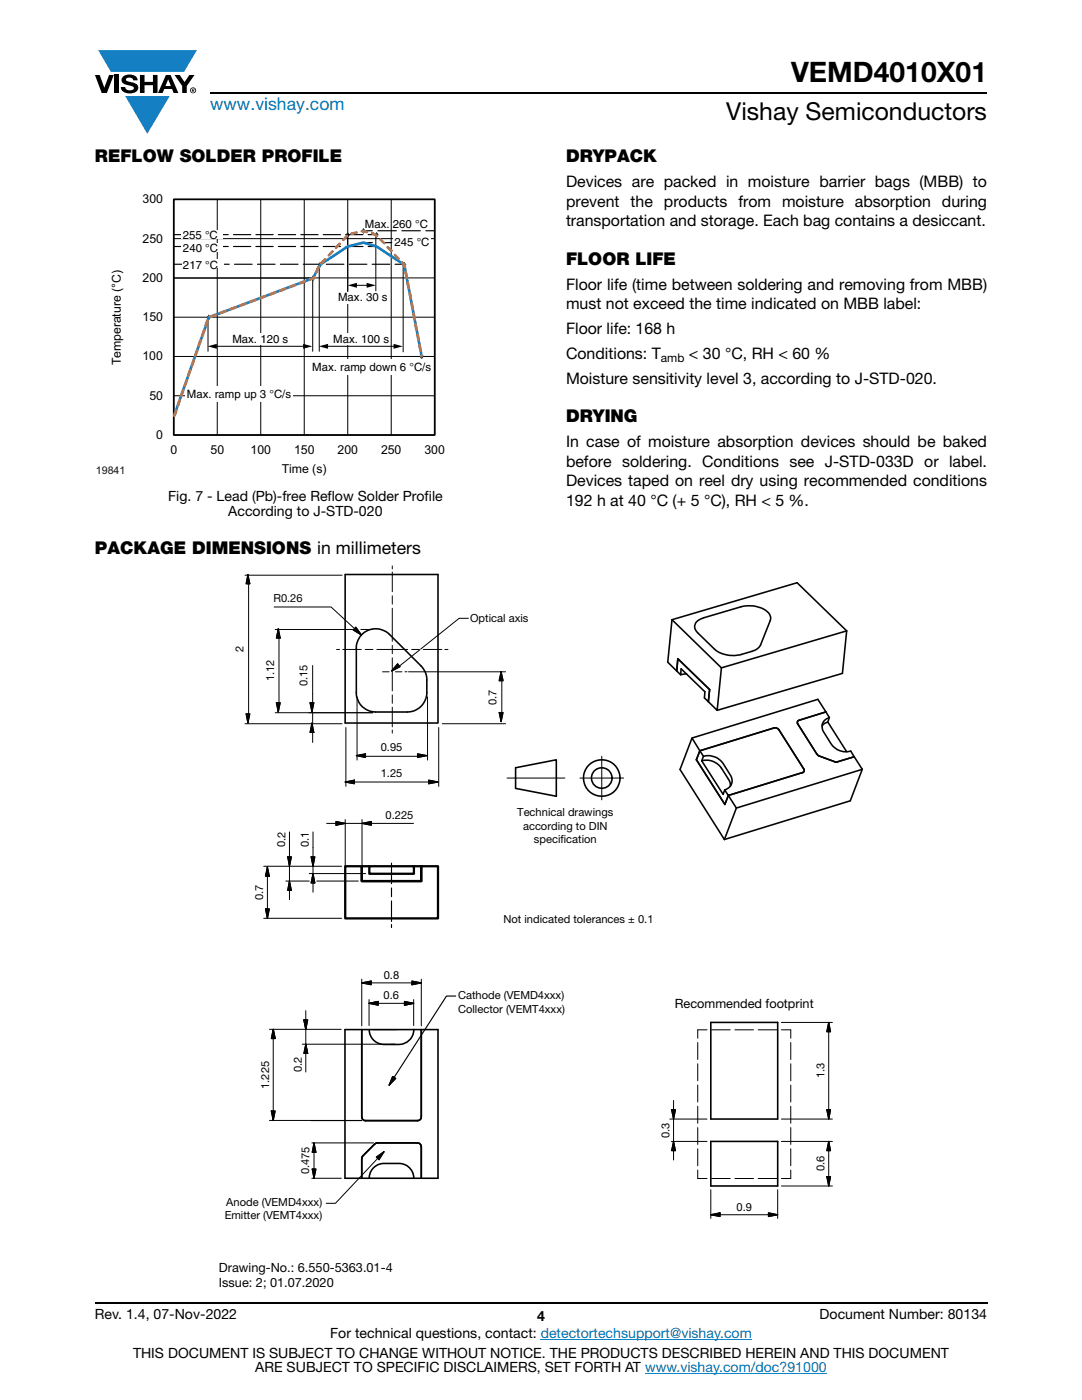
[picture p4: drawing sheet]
<svg xmlns="http://www.w3.org/2000/svg" width="216mm" height="279mm" viewBox="0 0 216 279" stroke-linecap="round" stroke-linejoin="round" font-family="sans-serif">
<g fill="#147fc3">
<path d="M19.6 10h19.7l-2.6 4.3h-1.1h-13.5z"/>
<path d="M25 19.2h8.9l-4.5 7.5z"/>
</g>
<g fill="#000">
<path d="M18.9 15h1l.9 2.5 1-2.5h.9l-1.4 3.6h-1zM22.9 15h.9v3.6h-.9zM24.6 15.3a2.1 2.1 0 0 1 2.8 .3l.1 .4h-.9a.79 .79 0 0 0-.7-.5 .79 .79 0 0 0-.8 .4l.3 .3 1 .2a1.08 1.08 0 0 1 1.2 1 1.08 1.08 0 0 1-1.1 1.2 1.73 1.73 0 0 1-2.4-1.2h.9a.96 .96 0 0 0 .8 .6 .96 .96 0 0 0 .9-.4 1.31 1.31 0 0 0-1.2-.6 1.03 1.03 0 0 1-1.1-.6 1.03 1.03 0 0 1 .2-1.1zM27.9 15h.9v1.3h1.7v-1.3h.9v3.6h-.9v-1.6h-1.7v1.6h-.9zM34.8 15h1.1l.9 1.4 1-1.4h1l-1.5 2.2v1.4h-.9v-1.4z"/>
<path d="M33.6 15.9l.5 1.3h-1.1zM33.1 15l-1.6 3.6h1l.3-.8h1.5l.3 .8h1l-1.6-3.6z"/>
<path d="M38.4 17.8h.2v.2h-.2zM38.3 17.7v.7h.1v-.3l.4 .3-.2-.3 .2-.2-.1-.2z"/>
<path d="M38.1 18a.46 .46 0 0 1 .9 0 .46 .46 0 0 1-.9 0zM37.9 18a.6 .6 0 0 0 1.2 0 .6 .6 0 0 0-1.2 0z"/>
</g>
<path d="M42 18.6h155M18.9 260h178.1" fill="none" stroke="#000" stroke-width=".36"/>
<path d="M107.9 267.3h42.1M128.7 274h36.3" fill="none" stroke="#007ec4" stroke-width=".2"/>
<path d="M34.7 39.8h52v47h-52z" fill="none" stroke="#000" stroke-width=".34"/>
<path d="M34.7 39.8h52v47h-52zM43.4 39.8v47M52 39.8v47M60.7 39.8v47M69.4 39.8v47M78.1 39.8v47M34.7 47.6h52M34.7 55.5h52M34.7 63.3h52M34.7 71.1h52M34.7 79h52" fill="none" stroke="#000" stroke-width=".2"/>
<path d="M41.7 63l.2 .4-.2 .3-.3-.3z" fill="#292d2f"/>
<path d="M41.9 63.4l-.2-.4-.3 .4 .3 .3" fill="none" stroke="#292d2f" stroke-width=".3"/>
<path d="M62.5 55.2l.2 .3-.2 .3-.3-.3z" fill-rule="evenodd" fill="#292d2f"/>
<path d="M62.5 55.2l.2 .3-.2 .3-.3-.3z" fill="none" stroke="#292d2f" stroke-width=".3"/>
<path d="M63.9 52.5l.2 .3-.2 .4-.3-.4z" fill-rule="evenodd" fill="#292d2f"/>
<path d="M63.9 52.5l.2 .3-.2 .4-.3-.4z" fill="none" stroke="#292d2f" stroke-width=".3"/>
<path d="M69.4 46.5l.2 .4-.2 .3-.2-.3z" fill-rule="evenodd" fill="#292d2f"/>
<path d="M69.4 46.5l.2 .4-.2 .3-.2-.3z" fill="none" stroke="#292d2f" stroke-width=".3"/>
<path d="M72.5 45.8l.3 .3-.3 .3-.2-.3z" fill-rule="evenodd" fill="#292d2f"/>
<path d="M72.5 45.8l.3 .3-.3 .3-.2-.3z" fill="none" stroke="#292d2f" stroke-width=".3"/>
<path d="M75.1 46.5l.3 .4-.3 .3-.2-.3z" fill-rule="evenodd" fill="#292d2f"/>
<path d="M75.1 46.5l.3 .4-.3 .3-.2-.3z" fill="none" stroke="#292d2f" stroke-width=".3"/>
<path d="M80.7 52.5l.2 .3-.2 .4-.3-.4z" fill-rule="evenodd" fill="#292d2f"/>
<path d="M80.7 52.5l.2 .3-.2 .4-.3-.4z" fill="none" stroke="#292d2f" stroke-width=".3"/>
<path d="M84.1 70.8l.3 .3-.3 .3-.2-.3z" fill-rule="evenodd" fill="#292d2f"/>
<path d="M84.1 70.8l.3 .3-.3 .3-.2-.3z" fill="none" stroke="#292d2f" stroke-width=".35"/>
<path d="M34.8 55.5h27.7" fill="none" stroke="#000001" stroke-width=".2"/>
<path d="M34.8 49.2h1.8M72.5 48.4h1.8M73.5 49.2h1.7M76.4 48.4h1.8" fill="none" stroke="#000001" stroke-width=".23"/>
<path d="M72.4 49.2h-35.3" fill="none" stroke="#000001" stroke-width=".23" stroke-dasharray="3.4 1"/>
<path d="M36.3 48.4h8.2v1.8h-8.2z" fill="#fff"/>
<path d="M34.8 52.7h1.8M78.8 52.7h1.8" fill="none" stroke="#000001" stroke-width=".23"/>
<path d="M77.8 52.7h-40.7" fill="none" stroke="#000001" stroke-width=".23" stroke-dasharray="3.5 1.1"/>
<path d="M36.3 51.7h8.3v1.8h-8.3z" fill="#fff"/>
<path d="M70.9 56.9h2.6" fill="none" stroke="#000001" stroke-width=".2"/>
<g fill="#000001">
<path d="M69.4 56.9l1.8-.5v1z"/>
<path d="M73.2 56.4l1.8 .5-1.8 .5z"/>
</g>
<path d="M34.8 46.8h1.8M72.5 46.1h1.8M73.5 46.8h1.7M85 46.1h1.7" fill="none" stroke="#000001" stroke-width=".23"/>
<path d="M72.4 46.8h-35.3" fill="none" stroke="#000001" stroke-width=".23" stroke-dasharray="3.4 1"/>
<path d="M75.4 46.1h9" fill="none" stroke="#000001" stroke-width=".23" stroke-dasharray="3.7 1.1"/>
<g fill="#fff">
<path d="M36.3 45.9h8.2v1.8h-8.2z"/>
<path d="M78.4 47.2h7.6v2.3h-7.6z"/>
</g>
<path d="M62.4 55.4v14.7M41.5 63.2v6.9M42.9 69.1h17.9" fill="none" stroke="#000001" stroke-width=".2"/>
<g fill="#000001">
<path d="M41.4 69.1l1.9-.5v1z"/>
<path d="M60.5 68.6l1.8 .5-1.8 .5z"/>
</g>
<path d="M63.7 52.8v17.3M80.4 52.7v17.5M65.1 69.1h13.8" fill="none" stroke="#000001" stroke-width=".2"/>
<g fill="#000001">
<path d="M63.6 69.1l1.9-.5v1z"/>
<path d="M78.5 68.6l1.9 .5-1.9 .5z"/>
</g>
<path d="M69.4 46.9v11.1M75 47.1v10.9" fill="none" stroke="#000001" stroke-width=".2"/>
<g fill="#fff">
<path d="M67.2 58.3h10.2v2.3h-10.2z"/>
<path d="M66.3 66.5h11.5v2.2h-11.5z"/>
<path d="M46.2 66.5h11.5v2.2h-11.5z"/>
<path d="M62.1 71.7h24.1v3h-24.1z"/>
<path d="M37 77.2h21.4v3h-21.4z"/>
</g>
<path d="M84.1 71.1l-3.4-18.3-5.6-3.6-2.6-.8-3.1 .8-5.5 3.6-1.4 2.7-20.8 7.9-7 19.5" fill="none" stroke="#1782c5" stroke-width=".53"/>
<path d="M34.8 82.9l6.9-19.6 20.9-7.7 1.3-2.8 5.5-6 2.8-.6a7.3 7.3 0 0 1 2.9 .8l3.1 3.1 2.5 2.9 3.4 18" fill="none" stroke="#f37229" stroke-width=".53" stroke-dasharray="1.1 1.1"/>
<g fill="none" stroke="#040503" stroke-width=".32">
<path d="M68.9 114.7h18.5v29.6h-18.5zM72.1 126.7a3.9 3.9 0 0 1 5.6-.1l6.3 6.3a3.8 3.8 0 0 1 1.2 2.8v2.5a3.9 3.9 0 0 1-3.9 3.9h-6.3a3.9 3.9 0 0 1-3.9-3.9v-9.3l.3-1.2zM134.1 123.7l-.9 8.5 1.8 1.7M134.1 123.7l9.8 9.6M134.1 123.7l25-7.4 9.8 9.6M135 133.9l.3-2.4 6.3 6.1M135 133.9l.8 .8M137 134.5l-1.2 .2 .1-1.2 4.8 4.6-.1 1.2 .7 .7M139.1 124.1l1.3-.8 7.4-2.2a5.8 5.8 0 0 1 5.7 1.4l.3 .7-.1 .4-1.9 5.1a2.62 2.62 0 0 1-1.8 1.3l-2.1 .6a6 6 0 0 1-5.3-1l-3.4-3.3a1.47 1.47 0 0 1-.1-2.2zM141.6 137.6l-.3 2.4M143.9 133.3l-.8 8.5-1.8-1.8M168.9 125.9l-.8 8.5-25 7.4"/>
<path d="M168.9 125.9l-25 7.4M139 151.6l5.6 8.9M139.6 149.8l-.6 1.8M139.6 149.8l-1.5-2.5-2.4 6.3 8.8 13.9M140 151.8a3.6 3.6 0 0 1 3.9 1.5l1.7 2.8 .1 .8M140 151.8l4.3 6.7 .3-.8M140.4 150.9a3.7 3.7 0 0 1 3.9 1.5l1.4 2.2a1.91 1.91 0 0 1-1.1 3.1M140.4 150.9l-.4 .9M145.3 158.8l-.7 1.7M145.3 158.8l1.6 2.5M154.4 145.3l-14.8 4.5 .8 1.1M154.4 145.3l-14.8 4.5"/>
<path d="M154.4 145.3h.5l.5 .3 5 7.8v.6l-.3 .2M159.2 144.5l3.8 6M159.5 143.7l-.4 .3 .1 .5M160.1 154.2l-14.8 4.6-.7-1.1M160.1 154.2l-14.8 4.6M163 150.5l.4 .4M163.4 150.9l3.2 1.1h.5M164.8 142.1l.7 1.1M164.8 142.1l-5.3 1.6-.4 .3 .1 .5M164.8 142.1l-1.6-2.5-25.1 7.7M165.2 144.1l-.6 .2-.6 .5M165.5 143.2l-.3 .9 3.7 5.9"/>
<path d="M165.5 143.2a1.86 1.86 0 0 0-1.1 3l1.4 2.3a3.5 3.5 0 0 0 4 1.4l.6 1.1M166.6 152h.5M170.5 151l-3.4 1M170.5 151l1.6 2.5M172.1 153.5l-2.4 6.3-25.2 7.7M172.1 153.5l-25.2 7.8M146.9 161.3l-2.4 6.2"/>
</g>
<path d="M49.5 142.5v1.8" fill="none" stroke="#040503" stroke-width=".23"/>
<path d="M49.1 142.5h.7l-.3 1.8z" fill="#040503"/>
<path d="M49.5 114.7v1.8M49.1 142.5h.7l-.3 1.8z" fill="none" stroke="#040503" stroke-width=".23"/>
<path d="M49.5 114.7l.3 1.8h-.7z" fill="#040503"/>
<path d="M49.5 114.7l.3 1.8h-.7zM68.9 156.1h1.8" fill="none" stroke="#040503" stroke-width=".23"/>
<path d="M68.9 156.1l1.8-.4v.7z" fill="#040503"/>
<path d="M68.9 156.1l1.8-.4v.7zM85.5 156.1h1.9" fill="none" stroke="#040503" stroke-width=".23"/>
<path d="M85.5 155.7l1.9 .4-1.9 .3z" fill="#040503"/>
<path d="M85.5 155.7l1.9 .4-1.9 .3z" fill="none" stroke="#040503" stroke-width=".23"/>
<path d="M79.3 132.5l.5 .6-1.7 .8z" fill="#040503"/>
<path d="M79.3 132.5l.5 .6-1.7 .8zM79.6 132.8l-1.4 1 1.1-1.3 .5 .6-1.6 .8M71.1 150.8h1.8" fill="none" stroke="#040503" stroke-width=".23"/>
<path d="M71.1 150.8l1.8-.4v.8z" fill="#040503"/>
<path d="M71.1 150.8l1.8-.4v.8zM83.3 150.8h1.9" fill="none" stroke="#040503" stroke-width=".23"/>
<path d="M83.3 150.5l1.9 .3-1.9 .4z" fill="#040503"/>
<path d="M55.5 140.2v1.9M83.3 150.5l1.9 .3-1.9 .4z" fill="none" stroke="#040503" stroke-width=".23"/>
<path d="M55.1 140.2h.8l-.4 1.9z" fill="#040503"/>
<path d="M55.5 125.5v1.8M55.1 140.2h.8l-.4 1.9z" fill="none" stroke="#040503" stroke-width=".23"/>
<path d="M55.5 125.5l.4 1.8h-.7z" fill="#040503"/>
<path d="M55.5 125.5l.4 1.8h-.7zM62.2 140.2v1.9" fill="none" stroke="#040503" stroke-width=".23"/>
<path d="M61.9 140.2h.7l-.4 1.9z" fill="#040503"/>
<path d="M61.9 140.2h.7l-.4 1.9zM62.2 144.3v1.9" fill="none" stroke="#040503" stroke-width=".23"/>
<path d="M62.2 144.3l.4 1.9h-.7z" fill="#040503"/>
<path d="M62.2 144.3l.4 1.9h-.7zM100 142.2v1.8" fill="none" stroke="#040503" stroke-width=".23"/>
<path d="M99.6 142.2h.8l-.4 1.8z" fill="#040503"/>
<path d="M100 134v1.9M99.6 142.2h.8l-.4 1.8z" fill="none" stroke="#040503" stroke-width=".23"/>
<path d="M100 134l.4 1.9h-.8z" fill="#040503"/>
<path d="M70.8 125.5l1.3 1.2M99.6 135.9l.4-1.9 .4 1.9M99.6 135.5h.8M100 134l.4 1.9h-.8z" fill="none" stroke="#040503" stroke-width=".23"/>
<path d="M71 125.2l1.1 1.5-1.6-1z" fill="#040503"/>
<path d="M71 125.2l1.1 1.5-1.6-1z" fill="none" stroke="#040503" stroke-width=".23"/>
<g fill="none" stroke="#040503" stroke-width=".2">
<path d="M48.9 114.8h19.4M49.6 116.6v26M78.3 112.9v.6M78.3 114.2v3.9M78.3 118.9v1.7M54.7 121.1h11.4l4.8 4.5M54.9 125.6h16.1M55.7 127.5v12.9M62.4 132.8v7.6M67.2 129.6h.6M68.4 129.6h3.7M71.2 139.1v12.6"/>
<path d="M72 125.6h2.4M72.9 129.6h1.5M75.2 129.6h6.2M76.3 134.1h1.3M78.3 121.4v6.6M78.3 128.8v1.7M78.3 131.3v6.6M78.3 138.7v1.7M78.9 134.1h1.3M80.8 134.1h.4M81.5 134.1h19.4M82.1 129.6h1.6"/>
<path d="M83.7 129.7l-4 3.2M84.5 129.6h3.7M85.3 139.1v12.6M88.8 129.6h.6M93.5 123.4h-1.9l-7.7 6.2M100.1 135.7v6.6M48.9 144.4h19.4M54.9 142.2h19.5M62.4 142.2v2.2M62.4 146.3v1.9M69 145.2v11.7M70.7 156.1h14.8"/>
<path d="M73.1 150.9h10.4M78.3 141.1v4M78.3 145.7v.6M87.5 145.2v11.7M88.3 144.4h12.6"/>
</g>
<g fill="none" stroke="#000" stroke-width=".2">
<path d="M101.2 155.3h11.5M115.7 155.3h8.7M120.1 150.9v8.7M52.6 172.9h15.6M53.4 174.7v6.7M57 175.8h4.7M57.8 166v5M57.8 172.9v2.9M57.8 177.7v1.9M61.7 174.3h11.3M62.5 172.9v1.4M62.5 176.2v1.9"/>
<path d="M62.5 166v5M63.2 175.8h8.3M65.2 164.3h1.8M68.9 164.3h3.3M68.9 163.6v10M72.2 163.6v10M74.1 164.3h8.4M52.6 183.3h15.6M72.2 195.4v9.3M74.1 196.2h8.1M84.1 195.4v9.3M62 223.6h10.2"/>
<path d="M62.2 235.1h5.9M62.2 228.1h12.3M62.7 230v3.3M75.4 231.2l-8.5 8.9h-1.8"/>
</g>
<g fill="none" stroke="#000" stroke-width=".32">
<path d="M102.9 153.2l8.1-1.6v7.3l-8.1-1.6zM73.7 205.5h-1.5v17.4M73.7 205.5h8.9a2.97 2.97 0 0 1-3 2.9h-3a2.97 2.97 0 0 1-2.9-2.9zM82.6 205.5h1.5v17.4M72.2 235.1v-4.2l2.8-2.7 8.3-.1a.77 .77 0 0 1 .8 .7v6.3M72.2 222.9v-17.4h-3.4v29.6h4.9M74.7 232.9l.6-.4 1-.3h3.3a2.94 2.94 0 0 1 3 2.9h-8.9l.2-1.1zM84.1 222.9a.73 .73 0 0 1-.8 .7h-10.4a.72 .72 0 0 1-.7-.7M84.1 222.9v-17.4h3.3v29.6h-4.8"/>
<circle cx="120.1" cy="155.3" r="3.6"/>
<circle cx="120.1" cy="155.3" r="2.05"/>
</g>
<g fill="none" stroke="#000" stroke-width=".23">
<path d="M53.4 173v1.9M53.4 173l.3 1.9h-.7zM57.4 171h.7l-.3 1.9zM57.8 171v1.9M57.8 175.8l.3 1.9h-.7zM57.8 175.8v1.9M62.1 171h.7l-.3 1.9zM62.5 174.3l.3 1.9h-.7zM62.5 174.3v1.9M62.5 171v1.9M67 164.3h1.9M67 164l1.9 .3-1.9 .4z"/>
<path d="M72.2 164.3l1.9-.4v.8zM72.2 164.3h1.9M78.1 172.3v4.1M78.1 177.2v1.8M78.1 179.8v4.1M53 181.4h.7l-.3 1.9zM53.4 181.4v1.9M72.2 196.2l1.9-.4v.7zM72.2 196.2h1.9M78.1 184.5v.6M82.2 196.2h1.9M82.2 195.8l1.9 .4-1.9 .3z"/>
<path d="M73.6 200.2h1.9M74.4 205.5h4.9M78.1 208.4h.8M62.3 233.3h.7l-.3 1.8zM62.7 228.1v1.9M62.7 233.3v1.8M62.7 228.1l.3 1.9h-.7zM75.1 230.9l1.5-1.1-1 1.6z"/>
</g>
<g fill="#000">
<path d="M53.4 173l.3 1.9h-.7zM57.4 171h.7l-.3 1.9zM57.8 175.8l.3 1.9h-.7zM62.1 171h.7l-.3 1.9zM62.5 174.3l.3 1.9h-.7zM67 164l1.9 .3-1.9 .4zM72.2 164.3l1.9-.4v.8zM53 181.4h.7l-.3 1.9zM72.2 196.2l1.9-.4v.7zM82.2 195.8l1.9 .4-1.9 .3zM62.3 233.3h.7l-.3 1.8zM62.7 228.1l.3 1.9h-.7z"/>
<path d="M75.1 230.9l1.5-1.1-1 1.6z"/>
</g>
<path d="M68.9 172.9h3.3v2.9h11.9v-2.9h3.3v10.4h-18.5zM73.7 172.9h8.9v1.5h-8.9zM73.7 172.9h-1.5v2.9h11.9v-2.9h-1.5" fill="none" stroke="#000" stroke-width=".46"/>
<path d="M75.1 230.9l1.5-1.1-1 1.6zM76.6 229.8l-1.2 1.4" fill="none" stroke="#232558" stroke-width=".23"/>
<path d="M73.6 200.2l1.9-.3z" fill="#040503"/>
<path d="M73.6 200.2l1.9-.3z" fill="none" stroke="#000" stroke-width=".23"/>
<path d="M73.6 200.2l1.9-.3v.7z" fill="#040503"/>
<path d="M73.6 200.2l1.9-.3v.7zM80.7 200.2h1.8" fill="none" stroke="#000" stroke-width=".23"/>
<path d="M80.7 200.6l1.8-.4z" fill="#040503"/>
<path d="M80.7 200.6l1.8-.4z" fill="none" stroke="#000" stroke-width=".23"/>
<path d="M80.7 199.9l1.8 .3-1.8 .4z" fill="#040503"/>
<path d="M80.7 199.9l1.8 .3-1.8 .4zM54.5 205.4v1.9" fill="none" stroke="#000" stroke-width=".23"/>
<path d="M73.6 199.5v5.2M82.5 199.5v5.2M75.5 200.2h5.2" fill="none" stroke="#000" stroke-width=".2"/>
<path d="M54.5 205.4l.4 1.9z" fill="#040503"/>
<path d="M54.5 205.4l.4 1.9z" fill="none" stroke="#000" stroke-width=".23"/>
<path d="M54.5 205.4l.4 1.9h-.8z" fill="#040503"/>
<path d="M54.5 205.4l.4 1.9h-.8zM54.5 221.7v1.9" fill="none" stroke="#000" stroke-width=".23"/>
<path d="M54.1 221.7h.8l-.4 1.9z" fill="#040503"/>
<path d="M61 203.5v1.9M54.1 221.7h.8l-.4 1.9z" fill="none" stroke="#000" stroke-width=".23"/>
<path d="M53.8 205.4h14.3M54.5 207.3v14.4M53.8 223.6h18.3" fill="none" stroke="#000" stroke-width=".2"/>
<path d="M60.6 203.5l.4 1.9z" fill="#040503"/>
<path d="M60.6 203.5l.4 1.9z" fill="none" stroke="#000" stroke-width=".23"/>
<path d="M60.6 203.5h.8l-.4 1.9z" fill="#040503"/>
<path d="M60.6 203.5h.8l-.4 1.9zM61 208.4v1.8" fill="none" stroke="#000" stroke-width=".23"/>
<path d="M61 208.4l.4 1.8z" fill="#040503"/>
<path d="M61 208.4l.4 1.8z" fill="none" stroke="#000" stroke-width=".23"/>
<path d="M61 208.4l.4 1.8h-.8z" fill="#040503"/>
<path d="M61 208.4l.4 1.8h-.8z" fill="none" stroke="#000" stroke-width=".23"/>
<path d="M60.3 208.4h18.5M61 201.7v1.8M61 205.4v3M61 210.3v3.6" fill="none" stroke="#000" stroke-width=".2"/>
<path d="M78.6 215l-1 1.6" fill="none" stroke="#232558" stroke-width=".23"/>
<path d="M78.4 214.8l-.8 1.8z" fill="#232558"/>
<path d="M78.4 214.8l-.8 1.8zM78.4 214.8l.6 .4-1.4 1.4z" fill="none" stroke="#232558" stroke-width=".23"/>
<path d="M78.4 214.8l.6 .4-1.4 1.4z" fill="#000"/>
<g fill="none" stroke="#000" stroke-width=".23">
<path d="M90.9 198.8h-1.8l-10.5 16.2M78.4 214.8l.6 .4-1.4 1.4zM165.4 204l.3 1.9h-.7zM165.4 204v1.9M134 221.5h.8l-.4 1.8zM134.4 227.8v1.8M134.4 221.5v1.8M134.4 227.8l.4 1.8h-.8zM165 221.5h.7l-.3 1.8zM165 234.8h.7l-.3 1.9zM165.4 227.8l.3 1.8h-.7zM165.4 221.5v1.8"/>
<path d="M165.4 234.8v1.9M165.4 227.8v1.8M141.8 242.4l1.9-.4v.8zM141.8 242.4h1.9M153.3 242.1l1.9 .3-1.9 .4zM153.3 242.4h1.9"/>
</g>
<path d="M141.8 204h13.4v19.3h-13.4zM141.8 227.8h13.4v8.9h-13.4z" fill="none" stroke="#000" stroke-width=".32"/>
<path d="M165.4 204l.3 1.9h-.7zM134 221.5h.8l-.4 1.8zM134.4 227.8l.4 1.8h-.8zM165 221.5h.7l-.3 1.8zM165 234.8h.7l-.3 1.9zM165.4 227.8l.3 1.8h-.7zM141.8 242.4l1.9-.4v.8zM153.3 242.1l1.9 .3-1.9 .4z" fill="#000"/>
<g fill="none" stroke="#000" stroke-width=".2">
<path d="M134.4 219.6v1.9M139.2 208.1v3.3M139.2 212.3v3.4M139.2 216.5v3.4M141.1 205.5h-1.9v1.7M142 205.5h3.7M146.6 205.5h3.8M151.3 205.5h3.7M155.9 204h10.2M155.9 205.5h1.9v1.7M157.8 208.1v3.3M157.8 212.3v3.4"/>
<path d="M157.8 216.5v3.4M165.4 205.9v15.6M133.7 223.3h7.4M134 227.8h7.1M134.4 223.3v4.5M134.4 229.6v1.9M139.2 220.8v3.4M139.2 225v3.4M139.2 229.3v3.4M139.2 233.5v1.7h1.9M141.8 237.4v5.8M142 235.2h3.7"/>
<path d="M146.6 235.2h3.8M151.3 235.2h3.7M155.2 237.4v5.8M155.9 223.3h10.2M155.9 236.7h10.2M155.9 227.8h10.2M157.8 233.5v1.7h-1.9M157.8 220.8v3.4M157.8 225v3.4M157.8 229.3v3.4M165.4 229.6v5.2M143.7 242.4h9.6"/>
</g>
<text font-size="5.6" x="157.9" y="16.4">VEMD4010X01</text>
<text font-size="4.9" x="144.9" y="24">Vishay Semiconductors</text>
<text font-size="3.5" fill="#007ec4" x="42" y="21.9">www.vishay.com</text>
<g font-size="3.5">
<text x="18.9" y="32.3">REFLOW SOLDER PROFILE</text>
<text x="112.9" y="32.3">DRYPACK</text>
<text x="112.9" y="52.8">FLOOR LIFE</text>
<text x="112.9" y="84.2">DRYING</text>
<text x="18.9" y="110.7">PACKAGE DIMENSIONS in millimeters</text>
</g>
<g font-size="3.2">
<text x="112.9" y="37.4">Devices are packed in moisture barrier bags (MBB) to</text>
<text x="112.9" y="41.3">prevent the products from moisture absorption during</text>
<text x="112.9" y="45.2">transportation and storage. Each bag contains a desiccant.</text>
<text x="112.9" y="57.9">Floor life (time between soldering and removing from MBB)</text>
<text x="112.9" y="61.7">must not exceed the time indicated on MBB label:</text>
<text x="112.9" y="66.7">Floor life: 168 h</text>
<text x="112.9" y="71.6">Conditions: T</text>
<text x="137.5" y="71.6">&lt; 30 °C, RH &lt; 60 %</text>
<text x="112.9" y="76.6">Moisture sensitivity level 3, according to J-STD-020.</text>
<text x="112.9" y="89.3">In case of moisture absorption devices should be baked</text>
<text x="112.9" y="93.2">before soldering. Conditions see J-STD-033D or label.</text>
<text x="112.9" y="97">Devices taped on reel dry using recommended conditions</text>
<text x="112.9" y="100.9">192 h at 40 °C (+ 5 °C), RH &lt; 5 %.</text>
</g>
<g font-size="2.8">
<text x="33.5" y="99.9">Fig. 7 - Lead (Pb)-free Reflow Solder Profile</text>
<text x="45.6" y="103.1">According to J-STD-020</text>
<text x="18.9" y="263.3">Rev. 1.4, 07-Nov-2022</text>
<text x="107.2" y="263.6">4</text>
<text x="163.6" y="263.3">Document Number: 80134</text>
<text x="65.9" y="267.1">For technical questions, contact: detectortechsupport@vishay.com</text>
<text x="26.5" y="271">THIS DOCUMENT IS SUBJECT TO CHANGE WITHOUT NOTICE. THE PRODUCTS DESCRIBED HEREIN AND THIS DOCUMENT</text>
<text x="50.9" y="273.8">ARE SUBJECT TO SPECIFIC DISCLAIMERS, SET FORTH AT www.vishay.com/doc?91000</text>
</g>
<g font-size="2.5">
<text x="28.5" y="40.6">300</text>
<text x="28.5" y="48.4">250</text>
<text x="28.4" y="56.3">200</text>
<text x="28.4" y="64.1">150</text>
<text x="28.4" y="71.9">100</text>
<text x="24.1" y="72.9" transform="rotate(-90 24.1 72.9)">Temperature (°C)</text>
<text x="29.8" y="79.8">50</text>
<text x="31.2" y="87.6">0</text>
<text x="34" y="90.6">0</text>
<text x="42" y="90.6">50</text>
<text x="50" y="90.6">100</text>
<text x="56.2" y="94.4">Time (s)</text>
<text x="58.7" y="90.6">150</text>
<text x="67.4" y="90.6">200</text>
<text x="76" y="90.6">250</text>
<text x="84.7" y="90.6">300</text>
<text x="134.6" y="201.2">Recommended footprint</text>
</g>
<g font-size="2.5" fill="#040503">
<text x="43.7" y="253.9">Drawing-No.: 6.550-5363.01-4</text>
<text x="43.7" y="256.9">Issue: 2; 01.07.2020</text>
</g>
<text font-size="2.4" x="131.9" y="72.2">amb</text>
<g font-size="2.3" fill="#000001">
<text x="36.5" y="47.7">255 °C</text>
<text x="72.8" y="45.5">Max. 260 °C</text>
<text x="36.5" y="50.3">240 °C</text>
<text x="36.5" y="53.7">217 °C</text>
<text x="78.7" y="49.1">245 °C</text>
<text x="67.5" y="60.1">Max. 30 s</text>
<text x="46.4" y="68.4">Max. 120 s</text>
<text x="66.5" y="68.4">Max. 100 s</text>
<text x="62.3" y="74">Max. ramp down 6 °C/s</text>
<text x="37.3" y="79.3">Max. ramp up 3 °C/s</text>
</g>
<g font-size="2.2" fill="#040503">
<text x="54.6" y="120.1">R0.26</text>
<text x="54.7" y="136" transform="rotate(-90 54.7 136)">1.12</text>
<text x="61.3" y="137" transform="rotate(-90 61.3 137)">0.15</text>
</g>
<g font-size="2.2">
<text x="93.8" y="124.1">Optical axis</text>
<text x="48.6" y="130.1" transform="rotate(-90 48.6 130.1)">2</text>
<text x="99.1" y="140.7" transform="rotate(-90 99.1 140.7)">0.7</text>
<text x="76" y="149.9">0.95</text>
<text x="76" y="155.2">1.25</text>
<text x="77" y="163.5">0.225</text>
<text x="103.2" y="162.9">Technical drawings</text>
<text x="104.4" y="165.6">according to DIN</text>
<text x="56.9" y="169.1" transform="rotate(-90 56.9 169.1)">0.2</text>
<text x="61.6" y="169.1" transform="rotate(-90 61.6 169.1)">0.1</text>
<text x="106.5" y="168.3">specif</text>
<text x="111.8" y="168.3">ication</text>
<text x="52.5" y="179.6" transform="rotate(-90 52.5 179.6)">0.7</text>
<text x="100.5" y="184.2">Not indicated tolerances ± 0.1</text>
<text x="76.6" y="195.4">0.8</text>
<text x="76.5" y="199.4">0.6</text>
<text x="91.4" y="199.4">Cathode (VEMD4xxx)</text>
<text x="91.4" y="202.1">Collector (VEMT4xxx)</text>
<text x="60.2" y="213.9" transform="rotate(-90 60.2 213.9)">0.2</text>
<text x="164.5" y="215.2" transform="rotate(-90 164.5 215.2)">1.3</text>
<text x="53.7" y="217.3" transform="rotate(-90 53.7 217.3)">1.225</text>
<text x="133.6" y="227.1" transform="rotate(-90 133.6 227.1)">0.3</text>
<text x="164.5" y="233.8" transform="rotate(-90 164.5 233.8)">0.6</text>
<text x="61.7" y="234.4" transform="rotate(-90 61.7 234.4)">0.475</text>
<text x="44.8" y="243.3">Emitter (VEMT4xxx)</text>
<text x="45.2" y="240.7">Anode (VEMD4xxx)</text>
<text x="147" y="241.6">0.9</text>
</g>
<text font-size="2.1" fill="#101315" x="19.1" y="94.6">19841</text>
</svg>
